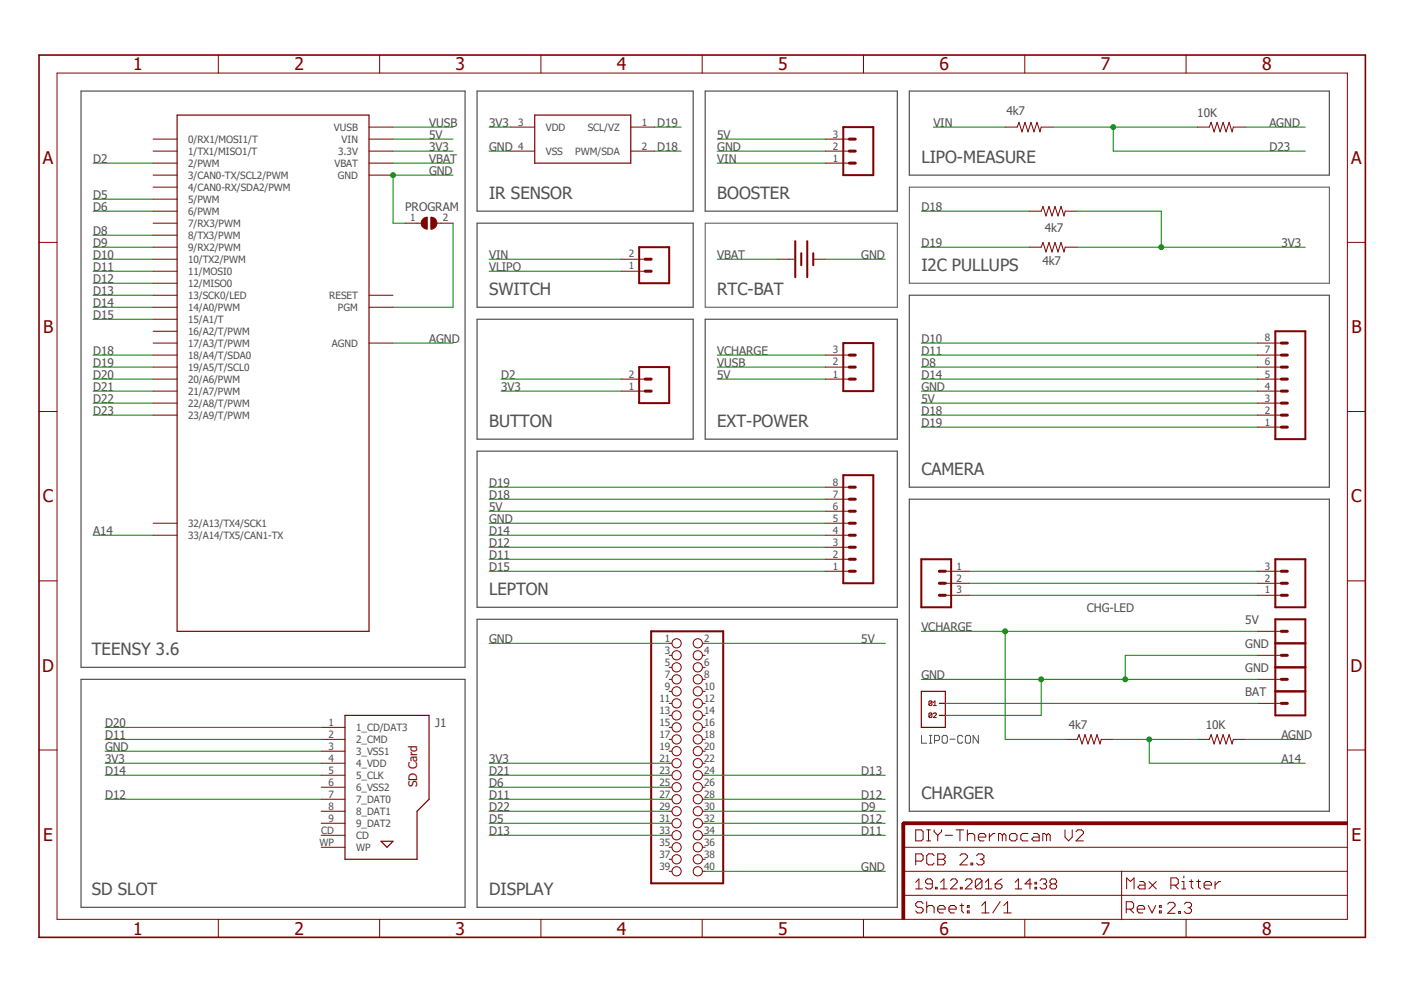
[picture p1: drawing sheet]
<svg xmlns="http://www.w3.org/2000/svg" width="297mm" height="210mm" viewBox="0 0 297 210" stroke-linecap="round" stroke-linejoin="round" font-family="sans-serif">
<path d="M7.9 11.3l281.2 187.3M289.1 11.3l-281.2 187.3" fill="none" stroke="#fff" stroke-width=".21"/>
<path d="M17.1 19.3h81.3v121.8h-81.3zM100.9 19.3h45.7v25.4h-45.7zM149.2 19.3h40.6v25.4h-40.6zM192.4 19.3h88.8v17.7h-88.8zM100.9 47.2h45.7v17.8h-45.7zM100.9 67.5h45.7v25.4h-45.7zM149.2 67.5h40.6v25.4h-40.6zM192.4 62.4h88.8v40.6h-88.8zM100.9 95.4h88.9v33h-88.9zM192.4 105.6h88.8v66h-88.8zM100.9 131h88.9v60.9h-88.9zM17.1 143.7h81.3v48.2h-81.3z" fill="none" stroke="#505050" stroke-width=".25"/>
<path d="M192.4 39.6h88.8v20.3h-88.8zM149.2 47.2h40.6v17.8h-40.6zM194.9 155.5v1.7h1.1M196.6 157.2h.5M196.6 155.5h.5M196.8 155.5v1.7M197.7 156.6h.8l.3-.3v-.5l-.3-.3h-.8v1.7M199.3 155.8l.3-.3h.6l.2 .3v1.1l-.2 .3h-.6l-.3-.3zM201 156.3h1.1M203.7 155.8l-.3-.3h-.5l-.3 .3v1.1l.3 .3h.5l.3-.3M204.2 155.8l.3-.3h.6l.2 .3v1.1l-.2 .3h-.6l-.3-.3zM207 155.5v1.7l-1.1-1.7v1.7" fill="none" stroke="#505050" stroke-width=".21"/>
<path d="M190.8 174.1h.6v20.3h-.6z" fill-rule="evenodd" fill="#800000"/>
<path d="M190.8 174.1h.6v20.3h-.6z" fill="none" stroke="#800000" stroke-width=".21"/>
<path d="M191.1 173.8h93.9v.6h-93.9z" fill-rule="evenodd" fill="#800000"/>
<g fill="none" stroke="#800000" stroke-width=".21">
<path d="M12.1 15.5h272.9v178.9h-272.9zM46.2 11.6v3.9M80.3 11.6v3.9M114.4 11.6v3.9M148.5 11.6v3.9M182.7 11.6v3.9M216.8 11.6v3.9M250.9 11.6v3.9M108 26.9h5.1M108 32h5.1M133.4 26.9h5.1M133.4 32h5.1"/>
<path d="M174.6 32h5.1M174.6 34.5h5.1M174.6 29.4h5.1M212.6 26.9h2.6l.4-1 .6 2 .6-2 .7 2 .6-2 .6 2 .7-2 .6 2 .3-1h2.5M253.3 26.9h2.5l.4-1 .6 2 .7-2 .6 2 .6-2 .7 2 .6-2 .6 2 .3-1h2.5M8.3 51.3h3.8M131.4 57.4h5.1M131.4 54.8h5.1M164.4 54.8h3.6M172 54.8h2.6M285 51.3h3.8M174.6 77.6h5.1"/>
<path d="M174.6 75.1h5.1M266 77.6h5.1M266 75.1h5.1M266 72.6h5.1M8.3 87h3.8M131.4 82.7h5.1M131.4 80.2h5.1M174.6 80.2h5.1M266 82.7h5.1M266 80.2h5.1M266 90.3h5.1M266 87.8h5.1"/>
<path d="M266 85.3h5.1M285 87h3.8M174.6 118.3h5.1M174.6 115.7h5.1M174.6 113.2h5.1M174.6 110.7h5.1M174.6 108.1h5.1M174.6 105.6h5.1M174.6 103h5.1M8.3 122.9h3.8M141.6 136.1h.5M141.6 138.6h.5"/>
<path d="M148.6 136.1h.6M148.6 138.6h.6M174.6 120.8h5.1M200 120.8h5M200 125.9h5M200 123.4h5M266 138.6h5.1M266 120.8h5.1M266 125.9h5.1M266 123.4h5.1M266 133.5h5.1M285 122.9h3.8"/>
<path d="M8.3 158.6h3.8M67.9 153.8h5.1M67.9 156.4h5.1M67.9 158.9h5.1M141.6 141.1h.5M141.6 143.7h.5M141.6 146.2h.5M141.6 148.8h.5M141.6 151.3h.5M141.6 153.8h.5M141.6 156.4h.5M141.6 158.9h.5"/>
<path d="M148.6 141.1h.6M148.6 143.7h.6M148.6 146.2h.6M148.6 148.8h.6M148.6 151.3h.6M148.6 153.8h.6M148.6 156.4h.6M148.6 158.9h.6M197.1 148.4l-.4-.1-.2 .1v.7M197.1 151l-.4-.2-.2 .2v.6M197.1 148.4v.7l-.1 .1-.5-.1M197.1 151v.6l-.1 .2-.5-.2"/>
<path d="M197.1 148.4l-.6 .7M197.1 151l-.6 .6M197.4 149.2h.7M197.4 148.6l.4-.3v.9M197.4 151l.2-.2h.4l.1 .3-.7 .7h.7M225.3 156.4h2.6l.4-1 .6 2 .6-2 .7 2 .6-2 .6 2 .7-2 .6 2 .3-1h2.5M253.3 156.4h2.5l.4-1 .6 2 .7-2 .6 2 .6-2 .7 2 .6-2 .6 2 .3-1h2.5M266 143.7h5.1M266 148.8h5.1M285 158.6h3.8M67.9 179.2h5.1M67.9 176.7h5.1"/>
<path d="M67.9 161.4h5.1M67.9 164h5.1M67.9 166.5h5.1M67.9 169h5.1M67.9 171.6h5.1M67.9 174.1h5.1M141.6 179.2h.5M141.6 176.7h.5M141.6 161.4h.5M141.6 164h.5M141.6 166.5h.5M141.6 169h.5"/>
<path d="M141.6 171.6h.5M141.6 174.1h.5M148.6 179.2h.6M148.6 176.7h.6M148.6 161.4h.6M148.6 164h.6M148.6 166.5h.6M148.6 169h.6M148.6 171.6h.6M148.6 174.1h.6M191.1 173.8h93.9v.6h-93.9zM191.1 179.2h93.9"/>
<path d="M193.7 175.5h1.2l.4 .4v1.6l-.4 .3h-1.2zM196 177.8h.8M196 175.5h.8M196.4 175.5v2.3M197.6 175.5v.4l.8 .8M198.4 176.7v1.1M199.2 175.5v.4l-.8 .8M199.9 176.7h1.6M202.3 175.5h1.5M203.1 175.5v2.3M204.6 176.7l.4-.4h.8l.4 .4v1.1M204.6 175.5v2.3"/>
<path d="M207 177h1.5v-.3l-.3-.4h-.9l-.3 .4v.8l.3 .3h.9M209.3 176.3v1.5M210.5 176.3h-.4l-.8 .7M212 176.7l-.4-.4h-.4v1.5M212 176.7v1.1M212 176.7l.4-.4 .4 .4v1.1M213.6 176.7l.4-.4h.8l.3 .4v.8l-.3 .3h-.8l-.4-.3zM217.5 176.3h-1.2l-.4 .4v.8l.4 .3h1.2M218.7 176.3h.7l.4 .4v1.1h-1.1l-.4-.3 .4-.5h1.1M221.4 176.7v1.1M221.4 176.7l-.4-.4h-.4v1.5M221.4 176.7l.4-.4 .4 .4v1.1"/>
<path d="M225.3 175.5v1.5l.8 .8 .7-.8v-1.5M227.6 175.9l.4-.4h.8l.4 .4v.4l-1.6 1.5h1.6M46.2 194.4v3.8M80.3 194.4v3.8M114.4 194.4v3.8M141.6 184.3h.5M141.6 181.7h.5M148.5 194.4v3.8M148.6 184.3h.6M148.6 181.7h.6M182.7 194.4v3.8M191.1 189.4h93.9"/>
<path d="M191.1 184.3h93.9M193.7 182.1h1.2l.4-.4v-.7l-.4-.4h-1.2v2.3M193.7 186.6l.7-.7v2.1M193.7 188h1.4M195.3 191.1l-.4-.4h-.8l-.4 .4v.4l.4 .4h.8l.4 .4v.4l-.4 .4h-.8l-.4-.4M196 190.7v2.4M196 191.9l.4-.4h.8l.4 .4v1.2M197.2 186.9h-1l-.4-.3v-.3l.4-.4h.6l.4 .4v1.4l-.4 .3h-.6l-.4-.3M197.6 181l-.4-.4h-.8l-.4 .4v1.5l.4 .4h.8l.4-.4M197.9 187.7h.3v.3h-.3zM198.4 180.6h1.2l.3 .4v.4l-.3 .3 .3 .4v.4l-.3 .4h-1.2zM198.4 192.3h1.5v-.4l-.3-.4h-.8l-.4 .4v.8l.4 .4h.8"/>
<path d="M198.4 181.7h1.2M199 188h1.4M199 186.6l.7-.7v2.1M200.7 192.3h1.6v-.4l-.4-.4h-.8l-.4 .4v.8l.4 .4h.8M201.1 186.3l.3-.4h.7l.4 .4v.3l-1.4 1.4h1.4M203.1 181l.4-.4h.7l.4 .4v.4l-1.5 1.5h1.5M203.1 191.5h.7M203.2 187.7h.3v.3h-.3zM203.5 191.1v1.6l.3 .4M204.2 186.3l.4-.4h.7l.3 .4v.3l-1.4 1.4h1.4M204.6 191.5h.4v.4h-.4zM204.6 192.7h.4v.4h-.4z"/>
<path d="M205.4 182.5h.4v.4h-.4zM206.6 181l.4-.4h.7l.5 .4v.4l-.5 .3M207.3 181.7h.4M207.7 191.5l.7-.8v2.4M207.7 193.1h1.6M207.7 181.7l.5 .4v.4l-.5 .4h-.7l-.4-.4M207.7 186.3v1.4l-.3 .3h-.7l-.4-.3M207.7 186.3l-.3-.4h-.7l-.4 .4v1.4M207.7 186.3l-1.4 1.4M208.4 188h1.4M208.4 186.6l.7-.7v2.1M210.5 186.9h1.1l.4 .4v.4l-.4 .3h-.7l-.4-.3z"/>
<path d="M211.6 190.7l-1.6 2.4M212 185.9l-.8 .4-.7 .6M212.3 193.1h1.6M212.3 191.5l.8-.8v2.4M214.8 188h1.4M214.8 186.6l.6-.7v2.1M216.8 194.4v3.8M218.3 186.9h-1.5l1.1-1v2.1M218.9 187.7h.4v.3h-.4zM218.9 186.6h.4v.3h-.4zM220 186.3l.3-.4h.8l.3 .4v.3l-.3 .3M220.7 186.9h.4"/>
<path d="M221.1 186.9l.3 .4v.4l-.3 .3h-.8l-.3-.3M222.5 186.9l-.4 .4v.4l.4 .3h.7l.3-.3v-.4l-.3-.4M222.5 186.9l-.4-.3v-.3l.4-.4h.7l.3 .4v.3l-.3 .3M222.5 186.9h.7M237.3 184.3v10.2M238.3 192.3h1.1l.4-.4v-.8l-.4-.4h-1.1v2.4M238.3 188v-2.3l.8 .7 .8-.7v2.3M239 192.3l.8 .8M240.6 192.3h1.5v-.4l-.3-.4h-.8l-.4 .4v.8l.4 .4h.8M241.1 186.4h.8l.3 .4v1.2h-1.1l-.4-.4 .4-.4h1.1M242.9 191.5l.8 1.6 .8-1.6M243 186.4l1.6 1.6"/>
<path d="M244.6 186.4l-1.6 1.6M245.3 192.7h.4v.4h-.4zM245.3 191.5h.4v.4h-.4zM247 191.2l.4-.4h.8l.4 .4v.4l-1.6 1.6h1.6M247.7 187.2h1.2l.4-.4v-.7l-.4-.4h-1.2v2.3M248.5 187.2l.8 .8M249.3 192.8h.4v.4h-.4zM250 188h.8M250 186.4h.4v1.6M250.4 185.3v.4M250.5 191.2l.4-.4h.8l.4 .4v.4l-.4 .4M250.9 194.4v3.8"/>
<path d="M251.3 192h.4M251.6 186.4h.8M251.7 192l.4 .4v.4l-.4 .4h-.8l-.4-.4M252 186.1v1.5l.4 .4M253.2 186.4h.8M253.5 186.1v1.5l.5 .4M254.7 187.2h1.6v-.4l-.4-.4h-.8l-.4 .4v.8l.4 .4h.8M257 186.4v1.6M258.2 186.4h-.3l-.9 .8"/>
<circle cx="143.1" cy="136.1" r=".98"/>
<circle cx="143.1" cy="138.6" r=".98"/>
<circle cx="147.6" cy="136.1" r=".98"/>
<circle cx="147.6" cy="138.6" r=".98"/>
<circle cx="143.1" cy="148.8" r=".98"/>
<circle cx="143.1" cy="141.1" r=".98"/>
<circle cx="143.1" cy="143.7" r=".98"/>
<circle cx="143.1" cy="151.3" r=".98"/>
<circle cx="143.1" cy="156.4" r=".98"/>
<circle cx="143.1" cy="153.8" r=".98"/>
<circle cx="143.1" cy="158.9" r=".98"/>
<circle cx="143.1" cy="146.2" r=".98"/>
<circle cx="147.6" cy="146.2" r=".98"/>
<circle cx="147.6" cy="141.1" r=".98"/>
<circle cx="147.6" cy="143.7" r=".98"/>
<circle cx="147.6" cy="158.9" r=".98"/>
<circle cx="147.6" cy="153.8" r=".98"/>
<circle cx="147.6" cy="151.3" r=".98"/>
<circle cx="147.6" cy="156.4" r=".98"/>
<circle cx="147.6" cy="148.8" r=".98"/>
<circle cx="143.1" cy="166.5" r=".98"/>
<circle cx="143.1" cy="161.4" r=".98"/>
<circle cx="143.1" cy="174.1" r=".98"/>
<circle cx="143.1" cy="171.6" r=".98"/>
<circle cx="143.1" cy="179.2" r=".98"/>
<circle cx="143.1" cy="176.7" r=".98"/>
<circle cx="143.1" cy="164" r=".98"/>
<circle cx="143.1" cy="169" r=".98"/>
<circle cx="147.6" cy="176.7" r=".98"/>
<circle cx="147.6" cy="164" r=".98"/>
<circle cx="147.6" cy="171.6" r=".98"/>
<circle cx="147.6" cy="169" r=".98"/>
<circle cx="147.6" cy="179.2" r=".98"/>
<circle cx="147.6" cy="161.4" r=".98"/>
<circle cx="147.6" cy="166.5" r=".98"/>
<circle cx="147.6" cy="174.1" r=".98"/>
<circle cx="143.1" cy="181.7" r=".98"/>
<circle cx="143.1" cy="184.3" r=".98"/>
<circle cx="147.6" cy="181.7" r=".98"/>
<circle cx="147.6" cy="184.3" r=".98"/>
</g>
<g fill="none" stroke="#800000" stroke-width=".64">
<path d="M179.7 29.4h1.2M179.7 32h1.2M179.7 34.5h1.2M136.5 54.8h1.3M136.5 57.4h1.3M179.7 75.1h1.2M179.7 77.6h1.2M271.1 75.1h1.2M271.1 77.6h1.2M271.1 72.6h1.2M136.5 80.2h1.3M136.5 82.7h1.3"/>
<path d="M179.7 80.2h1.2M271.1 80.2h1.2M271.1 82.7h1.2M271.1 85.3h1.2M271.1 87.8h1.2M271.1 90.3h1.2M179.7 115.7h1.2M179.7 118.3h1.2M179.7 110.7h1.2M179.7 113.2h1.2M179.7 108.1h1.2M179.7 105.6h1.2"/>
<path d="M179.7 103h1.2M179.7 120.8h1.2M198.7 120.8h1.3M198.7 123.4h1.3M198.7 125.9h1.3M271.1 120.8h1.2M271.1 123.4h1.2M271.1 125.9h1.2M271.1 138.6h1.2M271.1 133.5h1.2M271.1 143.7h1.2M271.1 148.8h1.2"/>
<path d="M192.4 174.1h-1.3v1.3"/>
</g>
<path d="M8.3 11.6h280.5v186.6h-280.5z" fill="none" stroke="#800000" stroke-width=".34"/>
<g fill="none" stroke="#800000" stroke-width=".42">
<path d="M178.4 26.9h6.3v10.1h-6.3zM135.2 52.3h6.4v7.6h-6.4zM168.2 51v7.6M169.5 53.6v2.5M170.8 51v7.6M172 53.6v2.5M135.2 77.6h6.4v7.7h-6.4zM178.4 72.6h6.3v10.1h-6.3zM269.8 70.1h6.3v22.8h-6.3zM178.4 100.5h6.3v22.9h-6.3zM194.9 118.3h6.3v10.1h-6.3zM269.8 118.3h6.3v10.1h-6.3z"/>
<path d="M137.8 133.5h15.2v53.3h-15.2zM269.8 131h6.3v20.3h-6.3zM269.8 136.1h6.3M269.8 141.1h6.3M269.8 146.2h6.3"/>
</g>
<path d="M113.1 24.3h20.3v10.2h-20.3zM73 151.3h17.8v17.7l-2.6 2.6v10.1h-15.2zM194.9 146.2h5.1v7.6h-5.1zM198.7 148.8h1.3M198.7 151.3h1.3M80.6 177.9h2.5l-1.2 1.3z" fill="none" stroke="#800000" stroke-width=".25"/>
<path d="M91.1 45.9a1.27 1.27 0 0 1 1.3 1.3 1.27 1.27 0 0 1-1.3 1.3z" fill-rule="evenodd" fill="#800000"/>
<path d="M91.1 45.9a1.27 1.27 0 0 1 1.3 1.3 1.27 1.27 0 0 1-1.3 1.3z" fill="none" stroke="#800000" stroke-width=".21"/>
<path d="M89.5 46.3l.9-.4v2.6a1.27 1.27 0 0 1-1.2-.8 1.27 1.27 0 0 1 .3-1.4z" fill-rule="evenodd" fill="#800000"/>
<g fill="none" stroke="#800000" stroke-width=".21">
<path d="M32.4 39.6h5.1M32.4 37h5.1M32.4 34.5h5.1M32.4 32h5.1M32.4 29.4h5.1M78.1 37h5M78.1 34.5h5M78.1 32h5M78.1 29.4h5M78.1 26.9h5M32.4 47.2h5.1M32.4 59.9h5.1"/>
<path d="M32.4 57.4h5.1M32.4 54.8h5.1M32.4 52.3h5.1M32.4 49.7h5.1M32.4 44.7h5.1M32.4 42.1h5.1M85.7 47.2h3.4M89.5 46.3l.9-.4v2.6a1.27 1.27 0 0 1-1.2-.8 1.27 1.27 0 0 1 .3-1.4zM92.4 47.2h3.4M217.7 52.3h2.6l.3-1 .7 2 .6-2 .6 2 .7-2 .6 2 .7-2 .6 2 .2-1h2.6M217.7 44.7h2.6l.3-1.1 .7 2.1 .6-2.1 .6 2.1 .7-2.1 .6 2.1 .7-2.1 .6 2.1 .2-1h2.6M32.4 72.6h5.1"/>
<path d="M32.4 77.6h5.1M32.4 75.1h5.1M32.4 70.1h5.1M32.4 67.5h5.1M32.4 65h5.1M32.4 62.4h5.1M78.1 72.6h5M78.1 65h5M78.1 62.4h5M32.4 87.8h5.1M32.4 85.3h5.1M32.4 82.7h5.1"/>
<path d="M32.4 80.2h5.1M32.4 110.7h5.1M32.4 113.2h5.1"/>
</g>
<path d="M37.5 24.3h40.6v109.2h-40.6z" fill="none" stroke="#800000" stroke-width=".25"/>
<path d="M19.7 34.5h12.7M222.8 26.9h30.5M235.5 26.9v5.1h40.6M106 80.2h25.4" fill="none" stroke="#008000" stroke-width=".21"/>
<circle cx="235.5" cy="26.9" r=".51" fill="#008000"/>
<g fill="none" stroke="#008000" stroke-width=".21">
<path d="M83.1 34.5h12.7M138.5 32h5.6M138.5 26.9h5.6M19.7 42.1h12.7M19.7 44.7h12.7M19.7 57.4h12.7M19.7 59.9h12.7M151.7 54.8h12.7M174.6 54.8h12.7M194.9 44.7h22.8M194.9 52.3h22.8M19.7 75.1h12.7"/>
<path d="M19.7 62.4h12.7M19.7 67.5h12.7M19.7 77.6h12.7M194.9 75.1h71.1M19.7 87.8h12.7M19.7 85.3h12.7M19.7 82.7h12.7M194.9 87.8h71.1M194.9 90.3h71.1M103.5 118.3h71.1M103.5 115.7h71.1M103.5 105.6h71.1"/>
<path d="M103.5 103h71.1M103.5 120.8h71.1M103.5 136.1h38.1M238 138.6v5.1M22.2 156.4h45.7M194.9 143.7h71.1M22.2 169h45.7M103.5 171.6h38.1M103.5 174.1h38.1M103.5 166.5h38.1M103.5 176.7h38.1M103.5 169h38.1"/>
<path d="M103.5 164h38.1M149.2 174.1h38.1M149.2 176.7h38.1M149.2 169h38.1M149.2 164h38.1M149.2 184.3h38.1"/>
<circle cx="235.5" cy="26.9" r=".51"/>
</g>
<circle cx="238" cy="143.7" r=".51" fill="#008000"/>
<g fill="none" stroke="#008000" stroke-width=".21">
<path d="M238 138.6h28M220.3 143.7v7.6"/>
<circle cx="238" cy="143.7" r=".51"/>
</g>
<circle cx="220.3" cy="143.7" r=".51" fill="#008000"/>
<g fill="none" stroke="#008000" stroke-width=".21">
<path d="M95.8 37h-12.7v10.2h2.6M103.5 32h4.5M151.7 32h22.9M194.9 82.7h71.1M103.5 110.7h71.1M22.2 158.9h45.7M200 151.3h20.3"/>
<circle cx="220.3" cy="143.7" r=".51"/>
</g>
<circle cx="83.1" cy="37" r=".51" fill="#008000"/>
<g fill="none" stroke="#008000" stroke-width=".21">
<path d="M235.5 156.4h17.8M243.1 156.4v5h33"/>
<circle cx="83.1" cy="37" r=".51"/>
</g>
<circle cx="243.1" cy="156.4" r=".51" fill="#008000"/>
<g fill="none" stroke="#008000" stroke-width=".21">
<path d="M83.1 32h12.7M103.5 26.9h4.5M227.9 52.3h48.2M227.9 44.7h17.8v7.6M106 82.7h25.4M19.7 113.2h12.7M22.2 161.4h45.7M103.5 161.4h38.1"/>
<circle cx="243.1" cy="156.4" r=".51"/>
</g>
<circle cx="245.7" cy="52.3" r=".51" fill="#008000"/>
<g fill="none" stroke="#008000" stroke-width=".21">
<path d="M83.1 26.9h12.7M83.1 29.4h12.7M151.7 34.5h22.9M151.7 29.4h22.9M197.4 26.9h15.2M263.4 26.9h12.7M103.5 57.4h27.9M103.5 54.8h27.9M83.1 72.6h12.7M151.7 77.6h22.9M151.7 75.1h22.9M151.7 80.2h22.9"/>
<path d="M194.9 85.3h71.1M103.5 108.1h71.1M149.2 136.1h38.1M266 133.5h-53.4v22.9h12.7M200 148.8h66M263.4 156.4h12.7"/>
<circle cx="245.7" cy="52.3" r=".51"/>
</g>
<circle cx="212.6" cy="133.5" r=".51" fill="#008000"/>
<g fill="none" stroke="#008000" stroke-width=".21">
<path d="M19.7 52.3h12.7M19.7 54.8h12.7M19.7 49.7h12.7M95.8 47.2v17.8h-12.7M19.7 65h12.7M194.9 72.6h71.1M194.9 77.6h71.1M19.7 80.2h12.7M194.9 80.2h71.1M103.5 113.2h71.1M194.9 133.5h17.7M205 125.9h61"/>
<path d="M205 123.4h61M205 120.8h61M22.2 153.8h45.7M22.2 164h45.7M149.2 171.6h38.1"/>
<circle cx="212.6" cy="133.5" r=".51"/>
</g>
<g font-size="3.7" fill="#800000">
<text x="28.2" y="14.9">1</text>
<text x="62.3" y="14.9">2</text>
<text x="96.4" y="14.9">3</text>
<text x="130.5" y="14.9">4</text>
<text x="164.6" y="14.9">5</text>
<text x="198.8" y="14.9">6</text>
<text x="232.9" y="14.9">7</text>
<text x="267" y="14.9">8</text>
<text x="9.1" y="34.7">A</text>
<text x="285.8" y="34.7">A</text>
<text x="9.1" y="70.5">B</text>
<text x="285.9" y="70.5">B</text>
<text x="9.1" y="106.3">C</text>
<text x="285.8" y="106.3">C</text>
<text x="8.9" y="142.1">D</text>
<text x="285.7" y="142.1">D</text>
<text x="9.1" y="177.8">E</text>
<text x="285.9" y="177.8">E</text>
<text x="28.2" y="197.7">1</text>
<text x="62.3" y="197.7">2</text>
<text x="96.4" y="197.7">3</text>
<text x="130.5" y="197.7">4</text>
<text x="164.6" y="197.7">5</text>
<text x="198.8" y="197.7">6</text>
<text x="232.9" y="197.7">7</text>
<text x="267" y="197.7">8</text>
</g>
<g font-size="3.6" fill="#505050">
<text x="194.9" y="34.5">LIPO-MEASURE</text>
<text x="103.5" y="42.1">IR SENSOR</text>
<text x="151.7" y="42.1">BOOSTER</text>
<text x="194.9" y="57.4">I2C PULLUPS</text>
<text x="103.5" y="62.4">SWITCH</text>
<text x="151.7" y="62.4">RTC-BAT</text>
<text x="103.5" y="90.3">BUTTON</text>
<text x="151.7" y="90.3">EXT-POWER</text>
<text x="194.9" y="100.5">CAMERA</text>
<text x="103.5" y="125.9">LEPTON</text>
<text x="19.4" y="138.6">TEENSY 3.6</text>
<text x="194.9" y="169">CHARGER</text>
<text x="19.4" y="189.4">SD SLOT</text>
<text x="103.5" y="189.4">DISPLAY</text>
</g>
<g font-size="2.5" fill="#505050">
<text x="90.8" y="26.9">VUSB</text>
<text x="90.8" y="29.4">5V</text>
<text x="103.5" y="26.9">3V3</text>
<text x="139" y="26.9">D19</text>
<text x="151.7" y="29.4">5V</text>
<text x="197.4" y="26.9">VIN</text>
<text x="212.9" y="24.3">4k7</text>
<text x="253.3" y="24.9">10K</text>
<text x="268.5" y="26.9">AGND</text>
<text x="19.7" y="34.5">D2</text>
<text x="90.8" y="34.5">VBAT</text>
<text x="90.8" y="32">3V3</text>
<text x="103.5" y="32">GND</text>
<text x="139" y="32">D18</text>
<text x="151.7" y="32">GND</text>
<text x="151.7" y="34.5">VIN</text>
<text x="268.5" y="32">D23</text>
<text x="90.8" y="37">GND</text>
<text x="19.7" y="42.1">D5</text>
<text x="19.7" y="44.7">D6</text>
<text x="85.7" y="44.7">PROGRAM</text>
<text x="194.9" y="44.7">D18</text>
<text x="19.7" y="52.3">D9</text>
<text x="19.7" y="49.7">D8</text>
<text x="194.9" y="52.3">D19</text>
<text x="221" y="49">4k7</text>
<text x="271.1" y="52.3">3V3</text>
<text x="19.7" y="57.4">D11</text>
<text x="19.7" y="59.9">D12</text>
<text x="19.7" y="54.8">D10</text>
<text x="103.5" y="57.4">VLIPO</text>
<text x="103.5" y="54.8">VIN</text>
<text x="151.7" y="54.8">VBAT</text>
<text x="182.2" y="54.8">GND</text>
<text x="220.5" y="56.1">4k7</text>
<text x="19.7" y="62.4">D13</text>
<text x="19.7" y="65">D14</text>
<text x="19.7" y="67.5">D15</text>
<text x="19.7" y="75.1">D18</text>
<text x="19.7" y="77.6">D19</text>
<text x="90.8" y="72.6">AGND</text>
<text x="151.7" y="77.6">VUSB</text>
<text x="151.7" y="75.1">VCHARGE</text>
<text x="194.9" y="75.1">D11</text>
<text x="194.9" y="72.6">D10</text>
<text x="194.9" y="77.6">D8</text>
<text x="19.7" y="82.7">D21</text>
<text x="19.7" y="80.2">D20</text>
<text x="106" y="80.2">D2</text>
<text x="106" y="82.7">3V3</text>
<text x="151.7" y="80.2">5V</text>
<text x="194.9" y="82.7">GND</text>
<text x="194.9" y="80.2">D14</text>
<text x="19.7" y="87.8">D23</text>
<text x="19.7" y="85.3">D22</text>
<text x="194.9" y="87.8">D18</text>
<text x="194.9" y="85.3">5V</text>
<text x="194.9" y="90.3">D19</text>
<text x="103.5" y="105.6">D18</text>
<text x="103.5" y="103">D19</text>
<text x="19.7" y="113.2">A14</text>
<text x="103.5" y="110.7">GND</text>
<text x="103.5" y="108.1">5V</text>
<text x="103.5" y="113.2">D14</text>
<text x="103.5" y="118.3">D11</text>
<text x="103.5" y="115.7">D12</text>
<text x="103.5" y="120.8">D15</text>
<text x="229.9" y="129.5">CHG-LED</text>
<text x="263.4" y="132">5V</text>
<text x="103.5" y="136.1">GND</text>
<text x="182.2" y="136.1">5V</text>
<text x="194.9" y="133.5">VCHARGE</text>
<text x="263.4" y="137.1">GND</text>
<text x="194.9" y="143.7">GND</text>
<text x="263.4" y="142.2">GND</text>
<text x="263.4" y="147.2">BAT</text>
<text x="22.2" y="153.8">D20</text>
<text x="92" y="153.8">J1</text>
<text x="226.1" y="154.1">4k7</text>
<text x="255.1" y="154.1">10K</text>
<text x="22.2" y="156.4">D11</text>
<text x="22.2" y="158.9">GND</text>
<text x="22.2" y="161.4">3V3</text>
<text x="103.5" y="161.4">3V3</text>
<text x="271.1" y="161.4">A14</text>
<text x="271.1" y="156.4">AGND</text>
<text x="22.2" y="164">D14</text>
<text x="103.5" y="166.5">D6</text>
<text x="103.5" y="164">D21</text>
<text x="182.2" y="164">D13</text>
<text x="22.2" y="169">D12</text>
<text x="103.5" y="171.6">D22</text>
<text x="103.5" y="169">D11</text>
<text x="182.2" y="169">D12</text>
<text x="182.2" y="171.6">D9</text>
<text x="103.5" y="174.1">D5</text>
<text x="103.5" y="176.7">D13</text>
<text x="182.2" y="176.7">D11</text>
<text x="182.2" y="174.1">D12</text>
<text x="182.2" y="184.3">GND</text>
</g>
<text font-size="2.5" fill="#800000" x="88.2" y="166.5" transform="rotate(-90 88.2 166.5)">SD Card</text>
<g font-size="2.1" fill="#505050">
<text x="70.7" y="27.6">VUSB</text>
<text x="109.6" y="26.5">3</text>
<text x="115.4" y="27.6">VDD</text>
<text x="124.3" y="27.6">SCL/VZ</text>
<text x="135.8" y="26.5">1</text>
<text x="176.2" y="29.1">3</text>
<text x="39.8" y="35.3">2/PWM</text>
<text x="39.8" y="32.7">1/TX1/MISO1/T</text>
<text x="39.8" y="30.2">0/RX1/MOSI1/T</text>
<text x="70.7" y="35.3">VBAT</text>
<text x="71.5" y="32.7">3.3V</text>
<text x="72.3" y="30.2">VIN</text>
<text x="109.6" y="31.6">4</text>
<text x="115.4" y="32.7">VSS</text>
<text x="121.7" y="32.7">PWM/SDA</text>
<text x="135.8" y="31.6">2</text>
<text x="176.2" y="34.2">1</text>
<text x="176.2" y="31.6">2</text>
<text x="39.8" y="40.3">4/CAN0-RX/SDA2/PWM</text>
<text x="39.8" y="37.8">3/CAN0-TX/SCL2/PWM</text>
<text x="71.5" y="37.8">GND</text>
<text x="39.8" y="48">7/RX3/PWM</text>
<text x="39.8" y="45.4">6/PWM</text>
<text x="39.8" y="42.9">5/PWM</text>
<text x="86.7" y="46.8">1</text>
<text x="93.7" y="46.8">2</text>
<text x="39.8" y="53">9/RX2/PWM</text>
<text x="39.8" y="50.5">8/TX3/PWM</text>
<text x="39.8" y="58.1">11/MOSI0</text>
<text x="39.8" y="55.6">10/TX2/PWM</text>
<text x="133" y="57">1</text>
<text x="133" y="54.4">2</text>
<text x="39.8" y="60.7">12/MISO0</text>
<text x="39.8" y="65.7">14/A0/PWM</text>
<text x="39.8" y="63.2">13/SCK0/LED</text>
<text x="69.6" y="63.2">RESET</text>
<text x="71.5" y="65.7">PGM</text>
<text x="39.8" y="70.8">16/A2/T/PWM</text>
<text x="39.8" y="68.3">15/A1/T</text>
<text x="39.8" y="75.9">18/A4/T/SDA0</text>
<text x="39.8" y="73.3">17/A3/T/PWM</text>
<text x="70.2" y="73.4">AGND</text>
<text x="176.2" y="77.3">2</text>
<text x="176.2" y="74.8">3</text>
<text x="267.6" y="77.3">6</text>
<text x="267.6" y="74.8">7</text>
<text x="267.6" y="72.2">8</text>
<text x="39.8" y="83.5">21/A7/PWM</text>
<text x="39.8" y="80.9">20/A6/PWM</text>
<text x="39.8" y="78.4">19/A5/T/SCL0</text>
<text x="133" y="82.4">1</text>
<text x="133" y="79.8">2</text>
<text x="176.2" y="79.8">1</text>
<text x="267.6" y="82.4">4</text>
<text x="267.6" y="79.8">5</text>
<text x="39.8" y="88.6">23/A9/T/PWM</text>
<text x="39.8" y="86">22/A8/T/PWM</text>
<text x="267.6" y="87.5">2</text>
<text x="267.6" y="84.9">3</text>
<text x="267.6" y="90">1</text>
<text x="176.2" y="107.8">6</text>
<text x="176.2" y="105.2">7</text>
<text x="176.2" y="102.7">8</text>
<text x="39.8" y="111.4">32/A13/TX4/SCK1</text>
<text x="39.8" y="114">33/A14/TX5/CAN1-TX</text>
<text x="176.2" y="112.9">4</text>
<text x="176.2" y="110.3">5</text>
<text x="176.2" y="117.9">2</text>
<text x="176.2" y="115.4">3</text>
<text x="176.2" y="120.5">1</text>
<text x="202.3" y="120.5">1</text>
<text x="202.3" y="123">2</text>
<text x="202.3" y="125.5">3</text>
<text x="267.6" y="125.5">1</text>
<text x="267.6" y="123">2</text>
<text x="267.6" y="120.5">3</text>
<text x="140.6" y="135.7">1</text>
<text x="149" y="135.7">2</text>
<text x="140.6" y="138.2">3</text>
<text x="140.6" y="140.8">5</text>
<text x="140.6" y="143.3">7</text>
<text x="149" y="138.2">4</text>
<text x="149" y="140.8">6</text>
<text x="149" y="143.3">8</text>
<text x="139.5" y="148.4">11</text>
<text x="140.6" y="145.8">9</text>
<text x="149" y="145.8">10</text>
<text x="149" y="148.4">12</text>
<text x="69.5" y="153.5">1</text>
<text x="69.5" y="156">2</text>
<text x="75.4" y="154.6">1_CD/DAT3</text>
<text x="139.5" y="150.9">13</text>
<text x="139.5" y="153.5">15</text>
<text x="139.5" y="156">17</text>
<text x="149" y="150.9">14</text>
<text x="149" y="153.5">16</text>
<text x="149" y="156">18</text>
<text x="69.5" y="158.5">3</text>
<text x="69.5" y="161.1">4</text>
<text x="75.4" y="157.1">2_CMD</text>
<text x="75.4" y="159.6">3_VSS1</text>
<text x="139.5" y="158.5">19</text>
<text x="139.5" y="161.1">21</text>
<text x="149" y="158.5">20</text>
<text x="149" y="161.1">22</text>
<text x="69.5" y="163.6">5</text>
<text x="69.5" y="166.2">6</text>
<text x="75.4" y="162.2">4_VDD</text>
<text x="75.4" y="164.7">5_CLK</text>
<text x="75.4" y="167.3">6_VSS2</text>
<text x="139.5" y="163.6">23</text>
<text x="139.5" y="166.2">25</text>
<text x="149" y="163.6">24</text>
<text x="149" y="166.2">26</text>
<text x="69.5" y="168.7">7</text>
<text x="69.5" y="171.2">8</text>
<text x="69.5" y="173.8">9</text>
<text x="75.4" y="169.8">7_DAT0</text>
<text x="75.4" y="172.3">8_DAT1</text>
<text x="139.5" y="168.7">27</text>
<text x="139.5" y="171.2">29</text>
<text x="139.5" y="173.8">31</text>
<text x="149" y="168.7">28</text>
<text x="149" y="171.2">30</text>
<text x="149" y="173.8">32</text>
<text x="67.6" y="178.9">WP</text>
<text x="67.9" y="176.3">CD</text>
<text x="75.4" y="174.9">9_DAT2</text>
<text x="75.4" y="177.4">CD</text>
<text x="75.4" y="180">WP</text>
<text x="139.5" y="176.3">33</text>
<text x="139.5" y="178.9">35</text>
<text x="149" y="176.3">34</text>
<text x="149" y="178.9">36</text>
<text x="139.5" y="181.4">37</text>
<text x="139.5" y="183.9">39</text>
<text x="149" y="181.4">38</text>
<text x="149" y="183.9">40</text>
</g>
</svg>
